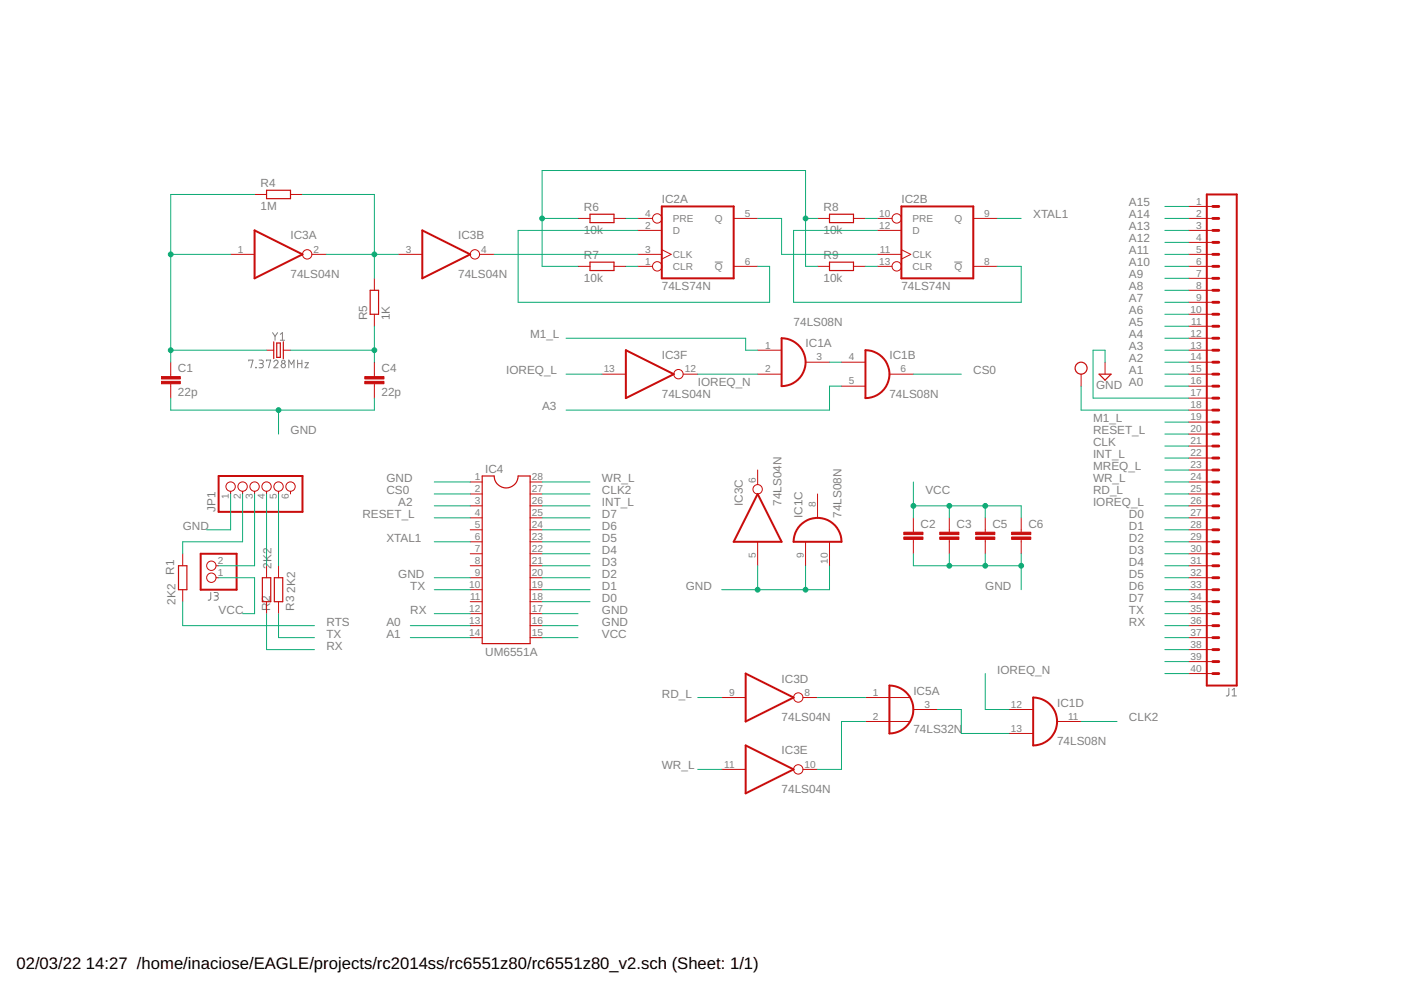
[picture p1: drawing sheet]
<svg xmlns="http://www.w3.org/2000/svg" width="297mm" height="210mm" viewBox="0 0 297 210" stroke-linecap="round" stroke-linejoin="round" font-family="sans-serif">
<g fill="none" stroke="#808080" stroke-width=".21">
<path d="M151.6 55.6h1.6M202.3 55.6h1.7M52.7 76.5v-.2h.9l-.4 1.7M54.2 77.9l.1 .1zM54.9 76.3h.6a.37 .37 0 0 1 .3 .4 .37 .37 0 0 1-.3 .4h-.4M55.4 77.1a.44 .44 0 0 1 .4 .4 .44 .44 0 0 1-.4 .5h-.5M56.5 76.5v-.2h.9l-.5 1.7M57.8 70.5l.5 .8M58.1 76.7a.44 .44 0 0 1 .6-.3 .44 .44 0 0 1 .1 .7l-.7 .9h.8M58.3 71.3v.8M58.9 70.5l-.6 .8M59.4 70.9l.5-.4v1.6"/>
<path d="M59.4 72.1h.9M61.2 78v-1.7l.6 1 .5-1v1.7M63.1 77.1h.9M63.1 76.3v1.7M64 76.3v1.7M64.7 76.9h.7l-.7 1.1h.7M44.7 125.6l-.1 1.4-.5 .3M45.4 125.6h.5a.36 .36 0 0 1 .4 .4 .36 .36 0 0 1-.4 .3h-.3M45.8 126.3a.46 .46 0 0 1 .5 .5 .46 .46 0 0 1-.5 .5h-.4M260.5 145.9v1.4l-.5 .3M261.2 147.6h.9M261.2 146.3l.5-.4v1.7"/>
<circle cx="60.1" cy="77.5" r=".45"/>
<circle cx="60.1" cy="76.7" r=".36"/>
</g>
<g fill="none" stroke="#c90d0c" stroke-width=".25">
<path d="M56.5 40.3h5.1v1.8h-5.1zM125.1 45.4h5.1v1.8h-5.1zM125.1 55.6h5.1v1.8h-5.1zM175.9 45.4h5.1v1.8h-5.1zM175.9 55.6h5.1v1.8h-5.1zM58 72.5v3.5M58.7 72.7h.7v3.1h-.7zM60.1 72.5v3.5M78.5 61.6h1.8v5h-1.8zM233 79.3h2.6l-1.3 1.3zM37.8 120h1.8v5h-1.8zM102.2 100.9h2.6a2.54 2.54 0 0 0 2.5 2.6 2.54 2.54 0 0 0 2.6-2.6h2.5v35.6h-10.2z"/>
<path d="M55.6 122.5h1.8v5.1h-1.8zM58.2 122.5h1.7v5.1h-1.7z"/>
<circle cx="229.2" cy="78.1" r="1.27"/>
</g>
<g fill="none" stroke="#c90d0c" stroke-width=".21">
<path d="M48.9 53.9h5.1M54 41.2h2.5M61.6 41.2h2.5M66.1 53.9h3.1M79.4 59v2.6M84.5 53.9h5M101.7 53.9h3.1M122.6 46.3h2.5M122.6 56.5h2.5M130.2 46.3h2.5M130.2 56.5h2.5M135.2 53.9h5.1"/>
<path d="M135.2 46.3h3.1M135.2 48.9h5.1M135.2 56.5h3.1M140.3 52.9l2 1-2 1M155.6 46.3h5M155.6 56.5h5M173.3 46.3h2.6M173.3 56.5h2.6M181 46.3h2.5M181 56.5h2.5M186 53.9h5.1M186 46.3h3.1"/>
<path d="M186 48.9h5.1M186 56.5h3.1M191.1 52.9l2 1-2 1M206.4 46.3h5M206.4 56.5h5M252.1 53.9h5M252.1 43.8h5M252.1 46.3h5M252.1 48.9h5M252.1 51.4h5M252.1 56.5h5M252.1 59h5"/>
<path d="M36.2 76.8v3M56.5 74.3h1.5M60.1 74.3h1.5M79.4 66.6v2.6M79.4 76.8v3M127.6 79.3h5.1M144.8 79.3h3.1M160.6 79.3h5.1M160.6 74.3h5.1M170.8 76.8h5.1M178.4 76.8h5.1M188.6 79.3h5.1"/>
<path d="M229.2 79.3v2.6M234.3 76.8v2.5M252.1 79.3h5M252.1 61.6h5M252.1 64.1h5M252.1 66.6h5M252.1 69.2h5M252.1 71.7h5M252.1 74.3h5M252.1 76.8h5M36.2 81.4v3M79.4 81.4v3"/>
<path d="M160.6 99.7v3M178.4 81.9h5.1M252.1 81.9h5M252.1 84.4h5M252.1 87h5M252.1 89.5h5M252.1 92h5M252.1 94.6h5M252.1 97.1h5M252.1 99.7h5M38.7 117.4v2.6M45.8 120h.6"/>
<path d="M48.9 104.2v.5M51.4 104.2v.5M54 104.2v.5M56.5 104.2v.5M56.5 120v2.5M59.1 104.2v.5M59.1 120v2.5M61.6 104.2v.5M99.7 102.2h2.5M99.7 104.7h2.5M99.7 107.3h2.5M99.7 109.8h2.5"/>
<path d="M99.7 112.3h2.5M99.7 114.9h2.5M99.7 117.4h2.5M99.7 120h2.5M112.4 102.2h2.5M112.4 104.7h2.5M112.4 107.3h2.5M112.4 109.8h2.5M112.4 112.3h2.5M112.4 114.9h2.5M112.4 117.4h2.5M112.4 120h2.5"/>
<path d="M160.6 114.9v5.1M170.8 114.9v5.1M173.3 104.7v5.1M175.9 114.9v5.1M193.7 109.8v3M193.7 114.4v3M201.3 109.8v3M201.3 114.4v3M208.9 109.8v3M208.9 114.4v3M216.5 109.8v3M216.5 114.4v3"/>
<path d="M252.1 102.2h5M252.1 104.7h5M252.1 107.3h5M252.1 109.8h5M252.1 112.3h5M252.1 114.9h5M252.1 117.4h5M252.1 120h5M38.7 125v2.6M45.8 122.5h.6M56.5 127.6v2.5M59.1 127.6v2.5"/>
<path d="M99.7 122.5h2.5M99.7 125h2.5M99.7 127.6h2.5M99.7 130.1h2.5M99.7 132.7h2.5M99.7 135.2h2.5M112.4 122.5h2.5M112.4 125h2.5M112.4 127.6h2.5M112.4 130.1h2.5M112.4 132.7h2.5M112.4 135.2h2.5"/>
<path d="M252.1 122.5h5M252.1 125h5M252.1 127.6h5M252.1 130.1h5M252.1 132.7h5M252.1 135.2h5M252.1 137.7h5M153 147.9h5.1M170.2 147.9h3.1M183.5 147.9h9.4M183.5 153h9.4M193.7 150.4h5"/>
<path d="M214 150.4h5.1M214 155.5h5.1M224.1 153h5.1M252.1 140.3h5M252.1 142.8h5M153 163.1h5.1M170.2 163.1h3.1"/>
<circle cx="65.1" cy="53.9" r=".99"/>
<circle cx="100.7" cy="53.9" r=".99"/>
<circle cx="139.3" cy="56.5" r=".99"/>
<circle cx="139.3" cy="46.3" r=".99"/>
<circle cx="190.1" cy="56.5" r=".99"/>
<circle cx="190.1" cy="46.3" r=".99"/>
<circle cx="143.8" cy="79.3" r=".99"/>
<circle cx="44.8" cy="120" r=".99"/>
<circle cx="48.9" cy="103.2" r=".99"/>
<circle cx="51.4" cy="103.2" r=".99"/>
<circle cx="54" cy="103.2" r=".99"/>
<circle cx="56.5" cy="103.2" r=".99"/>
<circle cx="59.1" cy="103.2" r=".99"/>
<circle cx="61.6" cy="103.2" r=".99"/>
<circle cx="160.6" cy="103.7" r=".99"/>
<circle cx="44.8" cy="122.5" r=".99"/>
<circle cx="169.2" cy="147.9" r=".99"/>
<circle cx="169.2" cy="163.1" r=".99"/>
</g>
<g fill="none" stroke="#c90d0c" stroke-width=".42">
<path d="M54 48.9l10.1 5-10.1 5.1zM89.5 48.9l10.2 5-10.2 5.1zM140.3 43.8h15.3v15.2h-15.3zM191.1 43.8h15.3v15.2h-15.3zM255.9 41.2h6.3v104.2h-6.3zM132.7 74.3l10.2 5-10.2 5.1zM165.7 71.7a5.1 5.1 0 0 1 5.1 5.1 5.1 5.1 0 0 1-5.1 5.1zM183.5 74.3a5.1 5.1 0 0 1 5.1 5 5.1 5.1 0 0 1-5.1 5.1zM42.5 117.4h7.7v7.6h-7.7zM46.4 100.9h17.7v7.6h-17.7zM160.6 104.7l5.1 10.2h-10.1zM169.6 111.4a5.1 5.1 0 0 1 5.6-1.2 5.1 5.1 0 0 1 3.2 4.7h-10.1l.3-1.9z"/>
<path d="M158.1 142.8l10.2 5.1-10.2 5.1zM158.1 158.1l10.2 5-10.2 5.1zM188.6 145.4a5.1 5.1 0 0 1 5 5 5.1 5.1 0 0 1-5 5.1zM219.1 147.9a5.1 5.1 0 0 1 5 5.1 5.1 5.1 0 0 1-5 5.1z"/>
</g>
<g fill="none" stroke="#c90d0c" stroke-width=".61">
<path d="M257.1 48.9h1.3M257.1 46.3h1.3M257.1 43.8h1.3M257.1 53.9h1.3M257.1 51.4h1.3M257.1 56.5h1.3M257.1 59h1.3M257.1 61.6h1.3M257.1 64.1h1.3M257.1 66.6h1.3M257.1 74.3h1.3M257.1 71.7h1.3"/>
<path d="M257.1 69.2h1.3M257.1 79.3h1.3M257.1 76.8h1.3M257.1 81.9h1.3M257.1 84.4h1.3M257.1 87h1.3M257.1 89.5h1.3M257.1 92h1.3M257.1 99.7h1.3M257.1 97.1h1.3M257.1 94.6h1.3M257.1 104.7h1.3"/>
<path d="M257.1 102.2h1.3M257.1 107.3h1.3M257.1 109.8h1.3M257.1 112.3h1.3M257.1 114.9h1.3M257.1 117.4h1.3M257.1 120h1.3M257.1 125h1.3M257.1 122.5h1.3M257.1 130.1h1.3M257.1 127.6h1.3M257.1 132.7h1.3"/>
<path d="M257.1 135.2h1.3M257.1 137.7h1.3M257.1 140.3h1.3M257.1 142.8h1.3"/>
</g>
<g fill="#c90d0c" stroke="#c90d0c" stroke-width=".21">
<path d="M191.6 113.9h4.1v.5h-4.1z"/>
<path d="M191.6 112.8h4.1v.5h-4.1z"/>
<path d="M199.2 113.9h4.1v.5h-4.1z"/>
<path d="M199.2 112.8h4.1v.5h-4.1z"/>
<path d="M34.2 80.9h4v.5h-4z"/>
<path d="M34.2 79.8h4v.5h-4z"/>
<path d="M77.3 80.9h4.1v.5h-4.1z"/>
<path d="M77.3 79.8h4.1v.5h-4.1z"/>
<path d="M206.9 113.9h4v.5h-4z"/>
<path d="M206.9 112.8h4v.5h-4z"/>
<path d="M214.5 113.9h4v.5h-4z"/>
<path d="M214.5 112.8h4v.5h-4z"/>
</g>
<g fill="none" stroke="#0dab76" stroke-width=".21">
<path d="M36.2 53.9h12.7M54 41.2h-17.8v35.6M64.1 41.2h15.3v17.8M69.2 53.9h15.3M104.8 53.9h30.4M114.9 46.3h7.7M122.6 56.5h-7.7v-20.3h55.9v20.3h2.5M132.7 46.3h2.5M132.7 56.5h2.5M135.2 48.9h-25.3v15.2h53.3v-7.6h-2.6M160.6 46.3h5.1v7.6h20.3M170.8 46.3h2.5"/>
<path d="M183.5 46.3h2.5M183.5 56.5h2.5M186 48.9h-17.7v15.2h48.2v-7.6h-5.1M211.4 46.3h5.1M247 51.4h5.1M247 43.8h5.1M247 46.3h5.1M247 48.9h5.1M247 56.5h5.1M247 59h5.1M247 53.9h5.1M36.2 74.3h20.3"/>
<path d="M61.6 74.3h17.8M79.4 69.2v7.6M120 71.7h38.1v2.6h2.5M120 79.3h7.6M147.9 79.3h12.7M175.9 76.8h2.5M193.7 79.3h10.1M234.3 76.8v-2.5h-2.5v10.1h20.3M247 61.6h5.1M247 64.1h5.1M247 66.6h5.1M247 69.2h5.1"/>
<path d="M247 71.7h5.1M247 74.3h5.1M247 76.8h5.1M247 79.3h5.1M36.2 84.4v2.6h43.2v-2.6M59.1 87v5M178.4 81.9h-2.5v5.1h-55.9M229.2 81.9v5.1h22.9M247 81.9h5.1M247 92h5.1M247 94.6h5.1M247 97.1h5.1"/>
<path d="M247 99.7h5.1M247 89.5h5.1M48.9 104.7v7.6h-5.1M51.4 104.7v10.2h-12.7v2.5M54 104.7v15.3h-7.6M56.5 104.7v15.3M59.1 104.7v15.3M92.1 107.3h7.6M92.1 109.8h7.6M92.1 102.2h7.6M92.1 104.7h7.6M92.1 114.9h7.6"/>
<path d="M114.9 107.3h10.2M114.9 109.8h10.2M114.9 102.2h10.2M114.9 104.7h10.2M114.9 112.3h10.2M114.9 114.9h10.2M114.9 117.4h10.2M114.9 120h10.2M160.6 120v5M170.8 120v5M175.9 120v5h-22.9M193.7 107.3h22.8v2.5"/>
<path d="M193.7 117.4v2.6h22.8M193.7 102.2v7.6M201.3 107.3v2.5M201.3 117.4v2.6M208.9 107.3v2.5M208.9 117.4v2.6M216.5 117.4v7.6M247 107.3h5.1M247 109.8h5.1M247 102.2h5.1M247 104.7h5.1M247 112.3h5.1"/>
<path d="M247 114.9h5.1M247 117.4h5.1M247 120h5.1M38.7 127.6v5.1h28M46.4 122.5h7.6v7.6h-2.6M56.5 130.1v7.6h10.2M59.1 130.1v5.1h7.6M87 135.2h12.7M87 132.7h12.7M92.1 125h7.6M92.1 122.5h7.6M92.1 130.1h7.6"/>
<path d="M114.9 135.2h7.7M114.9 132.7h7.7M114.9 127.6h10.2M114.9 125h10.2M114.9 122.5h10.2M114.9 130.1h7.7M247 135.2h5.1M247 132.7h5.1M247 127.6h5.1M247 125h5.1M247 122.5h5.1M247 130.1h5.1"/>
<path d="M247 137.7h5.1M147.9 147.9h5.1M173.3 147.9h10.2M183.5 153h-5.1v10.1h-5.1M198.7 150.4h5.1v5.1h10.2M208.9 142.8v7.6h5.1M229.2 153h7.6M247 140.3h5.1M247 142.8h5.1M147.9 163.1h5.1"/>
</g>
<g fill="#0dab76" stroke="#0dab76" stroke-width=".21">
<circle cx="160.6" cy="125" r=".51"/>
<circle cx="170.8" cy="125" r=".51"/>
<circle cx="201.3" cy="120" r=".51"/>
<circle cx="208.9" cy="120" r=".51"/>
<circle cx="216.5" cy="120" r=".51"/>
<circle cx="59.1" cy="87" r=".51"/>
<circle cx="201.3" cy="107.3" r=".51"/>
<circle cx="208.9" cy="107.3" r=".51"/>
<circle cx="193.7" cy="107.3" r=".51"/>
<circle cx="36.2" cy="74.3" r=".51"/>
<circle cx="36.2" cy="53.9" r=".51"/>
<circle cx="79.4" cy="74.3" r=".51"/>
<circle cx="79.4" cy="53.9" r=".51"/>
<circle cx="114.9" cy="46.3" r=".51"/>
<circle cx="170.8" cy="46.3" r=".51"/>
</g>
<g font-size="3.5">
<text x="3.5" y="205.4">02/03/22</text>
<text x="18.2" y="205.4">14:27 /home/inaciose/EAGLE/projects/rc2014ss/rc6551z80/rc6551z80_v2.sch (Sheet: 1/1)</text>
</g>
<g font-size="2.5" fill="#808080">
<text x="55.2" y="39.7">R4</text>
<text x="55.2" y="44.5">1M</text>
<text x="123.8" y="44.8">R6</text>
<text x="140.3" y="43.1">IC2A</text>
<text x="174.6" y="44.8">R8</text>
<text x="191.1" y="43.1">IC2B</text>
<text x="219" y="46.3">XTAL1</text>
<text x="239.4" y="43.8">A15</text>
<text x="239.4" y="46.3">A14</text>
<text x="61.6" y="50.8">IC3A</text>
<text x="97.2" y="50.8">IC3B</text>
<text x="123.8" y="49.6">10k</text>
<text x="174.6" y="49.6">10k</text>
<text x="239.4" y="51.4">A12</text>
<text x="239.4" y="48.9">A13</text>
<text x="239.4" y="53.9">A11</text>
<text x="61.6" y="59">74LS04N</text>
<text x="97.2" y="59">74LS04N</text>
<text x="123.8" y="59.8">10k</text>
<text x="123.8" y="55">R7</text>
<text x="174.6" y="59.8">10k</text>
<text x="174.6" y="55">R9</text>
<text x="239.4" y="56.5">A10</text>
<text x="239.4" y="59">A9</text>
<text x="140.3" y="61.6">74LS74N</text>
<text x="191.1" y="61.6">74LS74N</text>
<text x="239.4" y="61.6">A8</text>
<text x="239.4" y="64.1">A7</text>
<text x="77.9" y="67.9" transform="rotate(-90 77.9 67.9)">R5</text>
<text x="82.7" y="67.9" transform="rotate(-90 82.7 67.9)">1K</text>
<text x="112.4" y="71.7">M1_L</text>
<text x="168.3" y="69.2">74LS08N</text>
<text x="239.4" y="66.6">A6</text>
<text x="239.4" y="69.2">A5</text>
<text x="239.4" y="71.7">A4</text>
<text x="140.3" y="76.2">IC3F</text>
<text x="170.8" y="73.6">IC1A</text>
<text x="188.6" y="76.2">IC1B</text>
<text x="239.4" y="74.3">A3</text>
<text x="239.4" y="76.8">A2</text>
<text x="37.7" y="78.9">C1</text>
<text x="80.9" y="78.9">C4</text>
<text x="107.3" y="79.3">IOREQ_L</text>
<text x="147.9" y="81.9">IOREQ_N</text>
<text x="206.4" y="79.3">CS0</text>
<text x="232.4" y="82.5">GND</text>
<text x="239.4" y="79.3">A1</text>
<text x="239.4" y="81.9">A0</text>
<text x="37.7" y="84">22p</text>
<text x="80.9" y="84">22p</text>
<text x="114.9" y="86.9">A3</text>
<text x="140.3" y="84.4">74LS04N</text>
<text x="188.6" y="84.4">74LS08N</text>
<text x="231.7" y="89.5">M1_L</text>
<text x="61.6" y="92">GND</text>
<text x="231.7" y="92">RESET_L</text>
<text x="231.7" y="94.6">CLK</text>
<text x="102.9" y="100.3">IC4</text>
<text x="231.7" y="97.1">INT_L</text>
<text x="231.7" y="99.6">MREQ_L</text>
<text x="81.9" y="102.2">GND</text>
<text x="81.9" y="104.7">CS0</text>
<text x="84.5" y="107.3">A2</text>
<text x="127.6" y="107.3">INT_L</text>
<text x="127.6" y="102.2">WR_L</text>
<text x="127.6" y="104.7">CLK2</text>
<text x="157.5" y="107.3" transform="rotate(-90 157.5 107.3)">IC3C</text>
<text x="165.7" y="107.3" transform="rotate(-90 165.7 107.3)">74LS04N</text>
<text x="196.2" y="104.7">VCC</text>
<text x="231.7" y="102.2">WR_L</text>
<text x="231.7" y="104.7">RD_L</text>
<text x="231.7" y="107.3">IOREQ_L</text>
<text x="38.7" y="112.3">GND</text>
<text x="45.7" y="108.5" transform="rotate(-90 45.7 108.5)">JP1</text>
<text x="76.8" y="109.8">RESET_L</text>
<text x="127.6" y="112.3">D6</text>
<text x="127.6" y="109.8">D7</text>
<text x="170.2" y="109.8" transform="rotate(-90 170.2 109.8)">IC1C</text>
<text x="178.4" y="109.8" transform="rotate(-90 178.4 109.8)">74LS08N</text>
<text x="195.2" y="112">C2</text>
<text x="202.8" y="112">C3</text>
<text x="210.4" y="112">C5</text>
<text x="218" y="112">C6</text>
<text x="239.4" y="109.8">D0</text>
<text x="239.4" y="112.3">D1</text>
<text x="81.9" y="114.9">XTAL1</text>
<text x="127.6" y="120">D3</text>
<text x="127.6" y="117.4">D4</text>
<text x="127.6" y="114.9">D5</text>
<text x="239.4" y="114.9">D2</text>
<text x="239.4" y="117.4">D3</text>
<text x="239.4" y="120">D4</text>
<text x="36.9" y="121.9" transform="rotate(-90 36.9 121.9)">R1</text>
<text x="57.5" y="120.6" transform="rotate(-90 57.5 120.6)">2K2</text>
<text x="62.6" y="125.7" transform="rotate(-90 62.6 125.7)">2K2</text>
<text x="84.5" y="122.5">GND</text>
<text x="87" y="125">TX</text>
<text x="127.6" y="125">D1</text>
<text x="127.6" y="122.5">D2</text>
<text x="145.4" y="125">GND</text>
<text x="208.9" y="125">GND</text>
<text x="239.4" y="122.5">D5</text>
<text x="239.4" y="125">D6</text>
<text x="37.2" y="128.2" transform="rotate(-90 37.2 128.2)">2K2</text>
<text x="46.4" y="130.1">VCC</text>
<text x="57.3" y="129.5" transform="rotate(-90 57.3 129.5)">R2</text>
<text x="62.3" y="129.5" transform="rotate(-90 62.3 129.5)">R3</text>
<text x="87" y="130.1">RX</text>
<text x="127.6" y="127.6">D0</text>
<text x="127.6" y="130.1">GND</text>
<text x="239.4" y="127.6">D7</text>
<text x="239.4" y="130.1">TX</text>
<text x="69.2" y="135.2">TX</text>
<text x="69.2" y="137.7">RX</text>
<text x="69.2" y="132.7">RTS</text>
<text x="81.9" y="135.2">A1</text>
<text x="81.9" y="132.7">A0</text>
<text x="127.6" y="132.7">GND</text>
<text x="127.6" y="135.2">VCC</text>
<text x="239.4" y="132.7">RX</text>
<text x="102.9" y="139">UM6551A</text>
<text x="211.4" y="142.8">IOREQ_N</text>
<text x="140.3" y="147.9">RD_L</text>
<text x="165.7" y="144.7">IC3D</text>
<text x="193.7" y="147.3">IC5A</text>
<text x="224.1" y="149.8">IC1D</text>
<text x="165.7" y="153">74LS04N</text>
<text x="193.7" y="155.5">74LS32N</text>
<text x="239.4" y="153">CLK2</text>
<text x="165.7" y="160">IC3E</text>
<text x="224.1" y="158">74LS08N</text>
<text x="140.3" y="163.1">WR_L</text>
<text x="165.7" y="168.2">74LS04N</text>
</g>
<g font-size="2.1" fill="#808080">
<text x="136.8" y="46">4</text>
<text x="142.7" y="47.1">PRE</text>
<text x="151.6" y="47.1">Q</text>
<text x="157.9" y="46">5</text>
<text x="186.4" y="46">10</text>
<text x="193.4" y="47.1">PRE</text>
<text x="202.3" y="47.1">Q</text>
<text x="208.7" y="46">9</text>
<text x="253.6" y="43.4">1</text>
<text x="253.6" y="46">2</text>
<text x="50.5" y="53.6">1</text>
<text x="66.5" y="53.6">2</text>
<text x="86" y="53.6">3</text>
<text x="102" y="53.6">4</text>
<text x="136.8" y="48.5">2</text>
<text x="136.8" y="53.6">3</text>
<text x="142.7" y="49.6">D</text>
<text x="186.4" y="48.5">12</text>
<text x="186.6" y="53.6">11</text>
<text x="193.4" y="49.6">D</text>
<text x="253.6" y="48.5">3</text>
<text x="253.6" y="51">4</text>
<text x="253.6" y="53.6">5</text>
<text x="136.8" y="56.1">1</text>
<text x="142.7" y="57.2">CLR</text>
<text x="142.7" y="54.7">CLK</text>
<text x="151.6" y="57.2">Q</text>
<text x="157.9" y="56.1">6</text>
<text x="186.4" y="56.1">13</text>
<text x="193.4" y="57.2">CLR</text>
<text x="193.4" y="54.7">CLK</text>
<text x="202.3" y="57.2">Q</text>
<text x="208.7" y="56.1">8</text>
<text x="253.6" y="56.1">6</text>
<text x="253.6" y="58.7">7</text>
<text x="253.6" y="61.2">8</text>
<text x="253.6" y="63.7">9</text>
<text x="252.4" y="66.3">10</text>
<text x="252.4" y="71.4">12</text>
<text x="252.6" y="68.8">11</text>
<text x="162.2" y="73.9">1</text>
<text x="173.1" y="76.4">3</text>
<text x="180" y="76.4">4</text>
<text x="252.4" y="73.9">13</text>
<text x="252.4" y="76.4">14</text>
<text x="128" y="79">13</text>
<text x="145.2" y="79">12</text>
<text x="162.2" y="79">2</text>
<text x="180" y="81.5">5</text>
<text x="190.9" y="79">6</text>
<text x="252.4" y="79">15</text>
<text x="252.4" y="81.5">16</text>
<text x="252.4" y="84.1">17</text>
<text x="252.4" y="86.6">18</text>
<text x="252.4" y="89.1">19</text>
<text x="252.4" y="91.7">20</text>
<text x="252.4" y="94.2">21</text>
<text x="100.7" y="101.8">1</text>
<text x="112.7" y="101.8">28</text>
<text x="252.4" y="96.7">22</text>
<text x="252.4" y="99.3">23</text>
<text x="252.4" y="101.8">24</text>
<text x="48.5" y="105.7" transform="rotate(-90 48.5 105.7)">1</text>
<text x="51.1" y="105.7" transform="rotate(-90 51.1 105.7)">2</text>
<text x="53.6" y="105.7" transform="rotate(-90 53.6 105.7)">3</text>
<text x="56.2" y="105.7" transform="rotate(-90 56.2 105.7)">4</text>
<text x="58.7" y="105.7" transform="rotate(-90 58.7 105.7)">5</text>
<text x="61.2" y="105.7" transform="rotate(-90 61.2 105.7)">6</text>
<text x="100.7" y="104.4">2</text>
<text x="100.7" y="106.9">3</text>
<text x="112.7" y="106.9">26</text>
<text x="112.7" y="104.4">27</text>
<text x="160.3" y="102.4" transform="rotate(-90 160.3 102.4)">6</text>
<text x="173" y="107.5" transform="rotate(-90 173 107.5)">8</text>
<text x="252.4" y="104.4">25</text>
<text x="252.4" y="106.9">26</text>
<text x="100.7" y="109.4">4</text>
<text x="100.7" y="112">5</text>
<text x="112.7" y="112">24</text>
<text x="112.7" y="109.4">25</text>
<text x="252.4" y="109.4">27</text>
<text x="252.4" y="112">28</text>
<text x="46.2" y="119.6">2</text>
<text x="100.7" y="114.5">6</text>
<text x="100.7" y="117.1">7</text>
<text x="100.7" y="119.6">8</text>
<text x="112.7" y="119.6">21</text>
<text x="112.7" y="117.1">22</text>
<text x="112.7" y="114.5">23</text>
<text x="160.3" y="118.4" transform="rotate(-90 160.3 118.4)">5</text>
<text x="170.4" y="118.4" transform="rotate(-90 170.4 118.4)">9</text>
<text x="175.5" y="119.6" transform="rotate(-90 175.5 119.6)">10</text>
<text x="252.4" y="114.5">29</text>
<text x="252.4" y="117.1">30</text>
<text x="252.4" y="119.6">31</text>
<text x="46.2" y="122.1">1</text>
<text x="99.5" y="124.7">10</text>
<text x="100.7" y="122.1">9</text>
<text x="112.7" y="124.7">19</text>
<text x="112.7" y="122.1">20</text>
<text x="252.4" y="122.1">32</text>
<text x="252.4" y="124.7">33</text>
<text x="99.5" y="129.8">12</text>
<text x="99.7" y="127.2">11</text>
<text x="112.7" y="129.8">17</text>
<text x="112.7" y="127.2">18</text>
<text x="252.4" y="127.2">34</text>
<text x="252.4" y="129.8">35</text>
<text x="99.5" y="132.3">13</text>
<text x="99.5" y="134.8">14</text>
<text x="112.7" y="134.8">15</text>
<text x="112.7" y="132.3">16</text>
<text x="252.4" y="132.3">36</text>
<text x="252.4" y="134.8">37</text>
<text x="252.4" y="137.4">38</text>
<text x="252.4" y="139.9">39</text>
<text x="252.4" y="142.5">40</text>
<text x="154.6" y="147.5">9</text>
<text x="170.6" y="147.5">8</text>
<text x="185.1" y="147.5">1</text>
<text x="185.1" y="152.6">2</text>
<text x="196" y="150.1">3</text>
<text x="214.3" y="150.1">12</text>
<text x="214.3" y="155.2">13</text>
<text x="226.5" y="152.6">11</text>
<text x="153.5" y="162.8">11</text>
<text x="170.6" y="162.8">10</text>
</g>
</svg>
